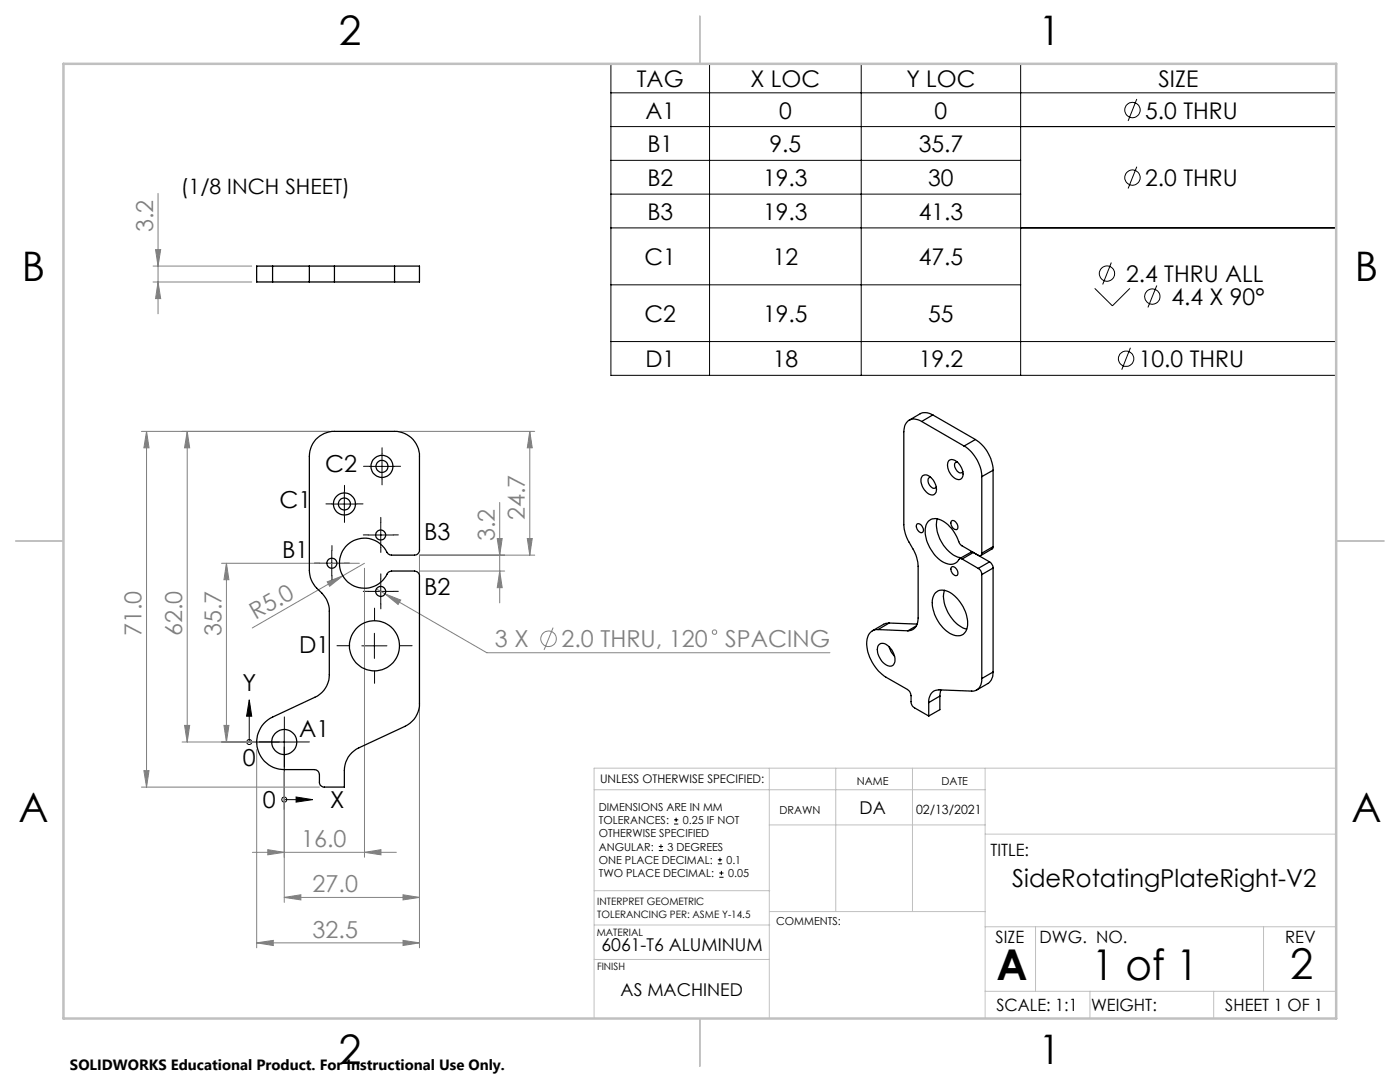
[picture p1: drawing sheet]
<svg xmlns="http://www.w3.org/2000/svg" width="279mm" height="216mm" viewBox="0 0 279 216" stroke-linecap="round" stroke-linejoin="round" font-family="sans-serif">
<g fill="none" stroke="#808080" stroke-width=".2">
<path d="M31.5 38.6v24M30.6 53.1h19.6M30.6 56.3h19.6M31 49.8h1.1l-.6 3.3zM31.5 56.3l.6 3.3h-1.1zM28.2 86.1h37.5M29.2 86.1l.5 3.3h-1zM29.2 86.1v71M37.4 86.1l.5 3.3h-1.1zM37.4 86.1v62M79.7 86.1h27M105.7 86.1v24.7"/>
<path d="M105.7 86.1l.5 3.3h-1zM44.2 112.4h27.5M45.2 112.4l.5 3.3h-1zM45.2 112.4v35.7M65.3 116.1l3.1-1.2-2.6 2.1zM72.7 112.4l-22.4 12.9M72.7 113.4v57.7M75.1 117.5l1.7 1M76.8 118.5l3.2 1.2-.6 .9zM76.8 118.5l20.4 11.7h68.4M83.7 113.9h17M99.2 107.5h1l-.5 3.3z"/>
<path d="M99.7 100.3v20M99.7 113.9l.5 3.4h-1zM105.2 107.5h1l-.5 3.3zM106.7 110.8h-23v78.3M110.4 125.2l-1.8 4.5M28.2 157.1h35.5M28.7 153.8h1l-.5 3.3zM36.3 148.1h14.4M36.8 144.7h1.1l-.5 3.4zM44.7 144.7h1l-.5 3.4zM51.2 149.6v39.5M56.7 154.1v26"/>
<path d="M50.4 170.1h28.7M53.4 169.5l3.3 .6-3.3 .5zM56.7 179.1l3.3-.6v1.1zM56.7 179.1h27M72.7 170.1l3.3-.6v1.1zM80.4 178.5l3.3 .6-3.3 .5zM51.2 188.1l3.3-.5v1.1zM51.2 188.1h32.5M80.4 187.6l3.3 .5-3.3 .6z"/>
<circle cx="109.5" cy="127.5" r="1.56"/>
<circle cx="142.6" cy="126.1" r=".45"/>
</g>
<g fill="none" stroke="#000" stroke-width=".2">
<path d="M121.9 12.7h144.8v62.2h-144.8zM121.9 18.5h144.8M141.6 12.7v62.2M171.9 12.7v62.2M203.7 12.7v62.2M226.9 19.8l-1.8 4.3M121.9 25.3h144.8M121.9 32h81.8M121.9 38.7h81.8M226.9 33.3l-1.8 4.3M121.9 45.5h144.8M121.9 56.8h81.8"/>
<path d="M218.5 57.5l3.5 3.5 3.5-3.5M221.8 52.4l-1.7 4.4M230.9 57l-1.8 4.3M121.9 68.2h144.8M225.6 69.4l-1.7 4.4M68.7 98.1v4.9M73.7 93.1h5M76.2 90.6v5M63.7 112.4h5M66.2 109.9v5M66.2 100.6h5M73.5 118h5"/>
<path d="M73.5 106.8h5M76 104.2v5.1M76 115.5v5M49.7 139.6l.5 3.3h-1zM72.2 128.9h5M74.7 126.4v5M49.7 142.9v5.2M56.7 145.6v15.9M56.7 159.6h2.4M59.1 159l3.3 .6-3.3 .5zM59.2 148.1h-11.5M131.5 169.7h.8"/>
<path d="M131.5 168.9h.8M131.9 168.5v.8M134.5 164.4h.9M134.5 163.6h.9M134.9 163.2v.8M143.3 172.4h.8M143.3 171.6h.8M143.5 175h.9M143.5 174.2h.9M143.7 171.1v.9M144 173.8v.8"/>
<circle cx="226" cy="35.4" r="1.53"/>
<circle cx="226" cy="22" r="1.53"/>
<circle cx="220.9" cy="54.6" r="1.53"/>
<circle cx="230" cy="59.2" r="1.53"/>
<circle cx="224.7" cy="71.6" r="1.53"/>
<circle cx="49.7" cy="148.1" r=".5"/>
<circle cx="56.7" cy="159.6" r=".5"/>
</g>
<g fill="none" stroke="#000" stroke-width=".2" stroke-dasharray="15.2 1.3 1.3 1.3">
<path d="M68.7 98v-1.2M73.7 93h-1.2M76.2 90.5v-1.2M76.2 95.5v1.2M78.7 93h1.2M63.7 112.4h-1M66.2 109.9v-1M66.2 114.9v1M66.2 100.5h-1.2M68.7 112.4h1M68.7 103v1.2M71.2 100.5h1.2"/>
<path d="M73.5 118h-1M73.5 106.7h-1M76 115.5v-1M76 104.2v-1M76 109.2v1M78.5 118h1M78.5 106.7h1M69.7 128.8h-2.5M74.7 123.8v-2.5M74.7 133.8v2.5M76 120.5v1M79.7 128.8h2.5"/>
<path d="M54.2 148h-2.5M56.7 145.5v-2.5M56.7 150.5v2.5M59.2 148h2.5"/>
</g>
<g fill="none" stroke="#c0c0c0" stroke-width=".2">
<path d="M118.6 157.6h78M153.5 153.3v49.9M166.8 153.3v28.6M182.1 153.3v28.6M196.6 153.3v49.9M266.7 153.3h-148.1v49.9M118.6 177.7h35M153.5 164.6h43.1M196.6 166.4h70.1M118.6 191.5h34.9M118.6 184.6h35M153.6 181.9h43"/>
<path d="M196.6 197.8h70.1M196.6 184.9h70.1M206.7 184.9v12.9M217.5 197.8v5.4M242.2 197.8v5.4M252.2 184.9v12.9"/>
</g>
<path d="M139.7 3.2v9.5M3.1 107.9h9.6M266.7 107.9h9.5M139.7 203.2v9.6" fill="none" stroke="#c0c0c0" stroke-width=".25"/>
<path d="M12.7 12.7h254v190.5h-254z" fill="none" stroke="#c0c0c0" stroke-width=".5"/>
<path d="M59.1 159l3.3 .6-3.3 .5zM49.7 139.6l.5 3.3h-1z" fill="#000"/>
<g fill="#808080">
<path d="M65.3 116.1l3.1-1.2-2.6 2.1z"/>
<path d="M80.4 187.6l3.3 .5-3.3 .6zM51.2 188.1l3.3-.5v1.1zM80.4 178.5l3.3 .6-3.3 .5zM56.7 179.1l3.3-.6v1.1z"/>
<path d="M76.8 118.5l2.6 2.1 .6-.9zM53.4 169.5l3.3 .6-3.3 .5zM72.7 170.1l3.3-.6v1.1z"/>
<path d="M99.2 107.5h1l-.5 3.3zM99.7 113.9l.5 3.4h-1zM29.2 86.1l.5 3.3h-1zM28.7 153.8h1l-.5 3.3zM105.7 86.1l.5 3.3h-1zM105.2 107.5h1l-.5 3.3zM37.4 86.1l.5 3.3h-1.1zM36.8 144.7h1.1l-.5 3.4zM45.2 112.4l.5 3.3h-1zM44.7 144.7h1l-.5 3.4zM31 49.8h1.1l-.6 3.3zM31.5 56.3l.6 3.3h-1.1z"/>
</g>
<g fill="none" stroke="#000" stroke-width=".25">
<path d="M54.4 53.1h-3.2v3.2h3.2M54.4 56.3h7.3M54.4 53.1h7.3M54.4 53.1v3.2M61.7 56.3h5M61.7 53.1h5M61.7 53.1v3.2M66.7 53.1v3.2M66.7 56.3h12M66.7 53.1h12M78.7 53.1h5v3.2h-5M78.7 53.1v3.2"/>
<path d="M63 87.7a5.1 5.1 0 0 1 3.7-1.6h12a4.9 4.9 0 0 1 5 5v18.6a1.02 1.02 0 0 1-1 1.1l-4.8-.1a2.39 2.39 0 0 1-1.2-1.4 5 5 0 0 0-7.7-.2 5 5 0 0 0 1.1 7.6 5 5 0 0 0 7.3-2.4l.7-.4h4.6a1.02 1.02 0 0 1 1 1.1v25.4a5 5 0 0 1-2.8 4.5l-9.3 4.3a4.9 4.9 0 0 0-2.9 4.5v3.4h-4a.96 .96 0 0 1-1-1v-1.5a1.02 1.02 0 0 0-1-1h-6a5.5 5.5 0 0 1-5.3-4.3 5.5 5.5 0 0 1 3-6.2l8.4-4a4.9 4.9 0 0 0 2.9-4.5v-12.6a5.2 5.2 0 0 0-1.4-3.6 5.8 5.8 0 0 1-2.5-4.1l-.1-23.2 .1-1.1 .4-1zM183.9 84.1a2.11 2.11 0 0 0-2.3-.3 2.11 2.11 0 0 0-1.2 1.9v19a7.3 7.3 0 0 0 1 3.5l.8 1.3a7.3 7.3 0 0 1 1 3.5v10.3a2.17 2.17 0 0 1-2 2.6M183.9 84.1l8.5 4.9M184.1 95a1.36 1.36 0 0 1 2 .6 2.49 2.49 0 0 1 .5 2.9 1.55 1.55 0 0 1-2.2-.8 2.34 2.34 0 0 1-.3-2.7zM185.7 95.2a.72 .72 0 0 0-.4 1.2 1.18 1.18 0 0 0 1.4 .9l.1-.1M186.2 82.8a2.6 2.6 0 0 0-2.5-.3l-2.3 1.4M186.2 82.8l-2.3 1.3M186.2 82.8l8.5 4.9M189.4 91.9a1.63 1.63 0 0 1 2.2 .9 2.11 2.11 0 0 1 .1 2.8 1.92 1.92 0 0 1-2.2-1.3 2.4 2.4 0 0 1-.1-2.4zM191.1 92.2a.69 .69 0 0 0-.6 .4 .69 .69 0 0 0 .1 .8 1.13 1.13 0 0 0 1.4 .9l.2-.2M192.4 89a7.7 7.7 0 0 1 3.5 6.1M194.7 87.7a7.7 7.7 0 0 1 3.5 6.1"/>
<path d="M194.7 87.7l-2.3 1.3M195.9 95.1v15.3M198.2 93.8l-2.3 1.3M198.2 93.8v15.3M183 104.6a1.1 1.1 0 0 1 1.1 .5 1.1 1.1 0 0 1-.1 1.2 1.19 1.19 0 0 1-1-1.7zM186.7 118.3a2.63 2.63 0 0 1 3.6 .4 7.1 7.1 0 0 1 2.6 6.8 1.93 1.93 0 0 1-2.9 1.1 7.4 7.4 0 0 1-3.9-7.1zM187 103.5a7.2 7.2 0 0 0 4.1 7.7l.7 .1M188.5 117.8a7 7 0 0 0 2.6 6.8l1.1 .7 .7 .2M189.9 113.1a1.11 1.11 0 0 1 1.1 1.7 1.16 1.16 0 0 1-1.1-1.7zM189.9 103.9a1.13 1.13 0 0 1 1.1 1.8 1.18 1.18 0 0 1-1.1-1.8zM192 111.5l3.2 1.9M194.2 110.2l-.3-.1-2.4 1.4"/>
<path d="M194.2 110.2l-2.2 1.3M194.2 110.2l3.3 1.9M195.2 113.4a1.38 1.38 0 0 1 .7 1.3M195.9 110.4a.43 .43 0 0 1-.2 .5 .43 .43 0 0 1-.5-.1l-3.3-1.9-.3-.3a8.7 8.7 0 0 0-3.9-4.8 2.1 2.1 0 0 0-2.2 .1 2.1 2.1 0 0 0-.9 2.1 7.6 7.6 0 0 0 4.2 6.4 2.11 2.11 0 0 0 2.8-.9h.4M195.9 114.7v20.7M197.5 112.1a1.6 1.6 0 0 1 .7 1.2M197.5 112.1l-2.3 1.3M198.2 109.1l-.1 .4-2.3 1.3M198.2 109.1l-2.3 1.3M198.2 113.3v20.8M198.2 113.3l-2.3 1.4M175.2 125.6a2.27 2.27 0 0 0-2.2 2.7 8.6 8.6 0 0 0 3.8 6.8l4.3 2.5a1.6 1.6 0 0 1 .7 1.2v1.2a1.38 1.38 0 0 0 .7 1.3l2.8 1.6"/>
<path d="M175.2 125.6l6 .3M175.4 128.7a1.31 1.31 0 0 1 1.8 .2 3.4 3.4 0 0 1 1.2 3.5 1.17 1.17 0 0 1-1.9 0 3.4 3.4 0 0 1-1.2-3.6zM177.4 129l.4 1 .7 1M177.4 124.3l-.9 .2-2.4 1.4M177.4 124.3l-2.2 1.3M177.4 124.3l5.6 .2M182.9 124.9l-1.7 1M187.6 138.9l-2.3 1.3M187.6 138.9v2.7l-2.3 1.3M187.8 137.7l-.2 1.2M195.9 135.4a2.07 2.07 0 0 1-2 2.5l-6.5-.2a2.12 2.12 0 0 0-2.1 2.5M198.2 134.1l-.1 .9-.3 .7-.4 .5-2.5 1.5"/>
<path d="M198.2 134.1l-2.3 1.3M185.3 140.2v2.7"/>
<circle cx="76.2" cy="93.1" r="2.2"/>
<circle cx="76.2" cy="93" r="1.2"/>
<circle cx="66.2" cy="112.4" r="1"/>
<circle cx="68.7" cy="100.6" r="1.2"/>
<circle cx="68.7" cy="100.6" r="2.2"/>
<circle cx="76" cy="118" r="1"/>
<circle cx="76" cy="106.8" r="1"/>
<circle cx="74.7" cy="128.9" r="5"/>
<circle cx="56.7" cy="148.1" r="2.5"/>
</g>
<g font-size="8.5">
<text x="198.9" y="195.5">A</text>
<text x="217.9" y="195.5">1 of 1</text>
<text x="257.5" y="195.4">2</text>
</g>
<g font-size="8.1">
<text x="67.6" y="8.9">2</text>
<text x="207.3" y="8.9">1</text>
<text x="4.4" y="56.2">B</text>
<text x="270.4" y="56.2">B</text>
<text x="3.7" y="164.1">A</text>
<text x="269.7" y="164.1">A</text>
<text x="67.6" y="212.4">2</text>
<text x="207.3" y="212.4">1</text>
</g>
<text font-size="4.9" x="202" y="177">SideRotatingPlateRight-V2</text>
<g font-size="4.7" fill="#808080">
<text x="30.6" y="46.3" transform="rotate(-90 30.6 46.3)">3.2</text>
<text x="98.7" y="108" transform="rotate(-90 98.7 108)">3.2</text>
<text x="104.7" y="103.8" transform="rotate(-90 104.7 103.8)">24.7</text>
<text x="51" y="123.8" transform="rotate(-30 51 123.8)">R5.0</text>
<text x="28.2" y="126.9" transform="rotate(-90 28.2 126.9)">71.0</text>
<text x="36.3" y="126.9" transform="rotate(-90 36.3 126.9)">62.0</text>
<text x="44.2" y="126.9" transform="rotate(-90 44.2 126.9)">35.7</text>
<text x="98.8" y="129.2">3 X</text>
<text x="112.1" y="129.2">2.0 THRU, 120</text>
<text x="144.8" y="129.2">SPACING</text>
<text x="60.1" y="169">16.0</text>
<text x="62.4" y="178">27.0</text>
<text x="62.4" y="187.1">32.5</text>
</g>
<g font-size="4.7">
<text x="64.9" y="94.2">C2</text>
<text x="55.8" y="101.4">C1</text>
<text x="84.6" y="107.8">B3</text>
<text x="56.3" y="111.3">B1</text>
<text x="84.6" y="118.8">B2</text>
<text x="59.7" y="130.2">D1</text>
<text x="48.4" y="137.9">Y</text>
<text x="59.7" y="147.1">A1</text>
<text x="48.5" y="152.8">0</text>
<text x="52.5" y="161.3">0</text>
<text x="65.9" y="161.3">X</text>
</g>
<g font-size="4.6">
<text x="127.1" y="17.3">TAG</text>
<text x="149.8" y="17.3">X LOC</text>
<text x="180.9" y="17.3">Y LOC</text>
<text x="231.2" y="17.3">SIZE</text>
<text x="128.8" y="23.7">A1</text>
<text x="155.5" y="23.7">0</text>
<text x="186.5" y="23.7">0</text>
<text x="228.5" y="23.7">5.0 THRU</text>
<text x="129.2" y="30.4">B1</text>
<text x="153.6" y="30.4">9.5</text>
<text x="183.3" y="30.4">35.7</text>
<text x="129.2" y="37.1">B2</text>
<text x="152.3" y="37.1">19.3</text>
<text x="185.2" y="37.1">30</text>
<text x="228.5" y="37.2">2.0 THRU</text>
<text x="129.2" y="43.8">B3</text>
<text x="152.3" y="43.8">19.3</text>
<text x="183.3" y="43.8">41.3</text>
<text x="128.6" y="52.9">C1</text>
<text x="154.2" y="52.9">12</text>
<text x="183.3" y="52.9">47.5</text>
<text x="224.7" y="56.3">2.4 THRU ALL</text>
<text x="128.6" y="64.2">C2</text>
<text x="152.3" y="64.2">19.5</text>
<text x="185.2" y="64.2">55</text>
<text x="233.8" y="60.9">4.4 X 90°</text>
<text x="128.8" y="73.3">D1</text>
<text x="154.2" y="73.3">18</text>
<text x="183.3" y="73.3">19.2</text>
<text x="227.3" y="73.3">10.0 THRU</text>
</g>
<text font-size="4.2" x="36.1" y="38.7">(1/8 INCH SHEET)</text>
<g font-size="3.5">
<text x="171.5" y="162.5">DA</text>
<text x="120" y="189.8">6061-T6 ALUMINUM</text>
<text x="123.9" y="198.8">AS MACHINED</text>
</g>
<g font-size="3.4">
<text x="197.7" y="170.8">TITLE:</text>
<text x="198.7" y="188.1">SIZE</text>
<text x="207.5" y="188.1">DWG. NO.</text>
<text x="256.5" y="188.2">REV</text>
<text x="198.8" y="201.7">SCALE: 1:1</text>
<text x="217.7" y="201.8">WEIGHT:</text>
<text x="244.5" y="201.7">SHEET 1 OF 1</text>
</g>
<text font-size="3" x="14" y="213.5">SOLIDWORKS Educational Product. For Instructional Use Only.</text>
<text font-size="2.5" x="182.8" y="162.4">02/13/2021</text>
<text font-size="2.4" x="119.8" y="156.2">UNLESS OTHERWISE SPECIFIED:</text>
<g font-size="2.2">
<text x="119.5" y="161.8">DIMENSIONS ARE IN MM</text>
<text x="171" y="156.7">NAME</text>
<text x="187.9" y="156.7">DATE</text>
<text x="119.5" y="167.1">OTHERWISE SPECIFIED</text>
<text x="119.5" y="164.4">TOLERANCES:</text>
<text x="136.3" y="164.4">0.25 IF NOT</text>
<text x="155.6" y="162.4">DRAWN</text>
<text x="119.5" y="172.4">ONE PLACE DECIMAL:</text>
<text x="119.5" y="169.7">ANGULAR:</text>
<text x="133.2" y="169.7">3 DEGREES</text>
<text x="145" y="172.4">0.1</text>
<text x="119.5" y="175">TWO PLACE DECIMAL:</text>
<text x="145.3" y="175">0.05</text>
<text x="154.9" y="184.6">COMMENTS:</text>
</g>
<g font-size="2">
<text x="119.2" y="180.6">INTERPRET GEOMETRIC</text>
<text x="119.2" y="183.1">TOLERANCING PER: ASME Y-14.5</text>
<text x="119.1" y="186.7">MATERIAL</text>
<text x="119.1" y="193.5">FINISH</text>
</g>
</svg>
